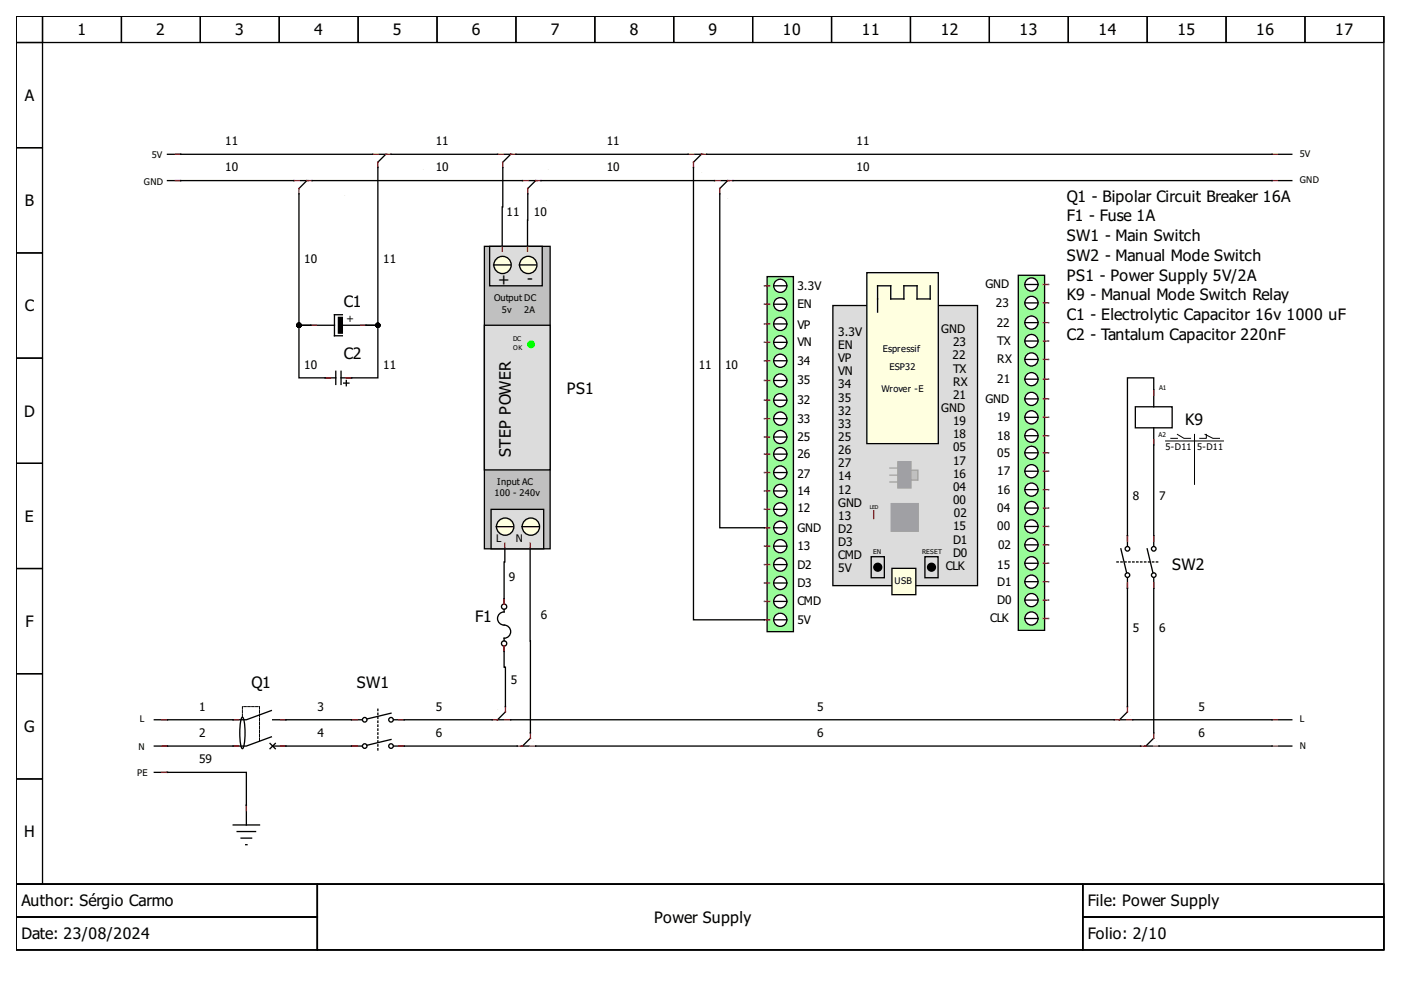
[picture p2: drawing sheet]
<svg xmlns="http://www.w3.org/2000/svg" width="297mm" height="210mm" viewBox="0 0 297 210" stroke-linecap="round" stroke-linejoin="round" font-family="sans-serif">
<g fill="none" stroke="#000" stroke-width=".28">
<path d="M3.4 3.4h290v184.1h-290zM3.4 3.4h5.6v5.6h-5.6zM3.4 9h5.6v22.3h-5.6zM9 3.4h16.7v5.6h-16.7zM25.7 3.4h16.8v5.6h-16.8zM42.5 3.4h16.7v5.6h-16.7zM59.2 3.4h16.7v5.6h-16.7zM75.9 3.4h16.8v5.6h-16.8zM92.7 3.4h16.7v5.6h-16.7zM109.4 3.4h16.7v5.6h-16.7zM126.1 3.4h16.7v5.6h-16.7zM142.8 3.4h16.8v5.6h-16.8z"/>
<path d="M159.6 3.4h16.7v5.6h-16.7zM176.3 3.4h16.7v5.6h-16.7zM193 3.4h16.8v5.6h-16.8zM209.8 3.4h16.7v5.6h-16.7zM226.5 3.4h16.7v5.6h-16.7zM243.2 3.4h16.8v5.6h-16.8zM260 3.4h16.7v5.6h-16.7zM276.7 3.4h16.7v5.6h-16.7zM3.4 31.3h5.6v22.3h-5.6zM80.4 32.7h1.7M81.8 32.7l-1.7 1.7M106.9 32.7h1.7"/>
<path d="M108.3 32.7l-1.7 1.7M147.3 32.7h1.7M148.7 32.7l-1.7 1.7M271.1 32.7h2.8M271.1 38.3h2.8M3.4 53.6h5.6v22.3h-5.6zM3.4 75.9h5.6v22.3h-5.6zM3.4 98.2h5.6v22.3h-5.6zM3.4 120.5h5.6v22.3h-5.6zM3.4 142.8h5.6v22.4h-5.6zM32.7 158.2h2.8M3.4 165.2h5.6v22.3h-5.6z"/>
<path d="M3.4 187.5h290v13.9h-290zM3.4 187.5h63.9v6.9h-63.9zM3.4 194.4h63.9v7h-63.9zM67.3 187.5h162.3v13.9h-162.3zM229.6 187.5h63.8v6.9h-63.8zM229.6 194.4h63.8v7h-63.8z"/>
</g>
<path d="M79 32.7h1.1M80.1 34.4v1.1M81.8 32.7h1.1M105.5 32.7h1.1M106.6 34.4v1.1M108.3 32.7h1.1M145.9 32.7h1.1M147 34.4v1.1M148.7 32.7h1.1M269.7 32.7h1.1M269.7 38.3h1.1M34.4 158.2h1.1" fill="none" stroke="#f00" stroke-width=".28"/>
<path d="M79 32.7h.1M80.1 35.5h.1M82.9 32.7h.1M105.5 32.7h.1M106.6 35.5h.1M109.4 32.7h.1M145.9 32.7h.1M147 35.5h.1M149.8 32.7h.1M269.7 32.7h.1M269.7 38.3h.1M35.5 158.2h.1" fill="none" stroke="#00f" stroke-width=".28"/>
<path d="M102.7 52.2h13.9v64.2h-13.9z" fill-rule="evenodd" fill="#c0c0c0" stroke="#000" stroke-width=".28"/>
<g fill="#dcdcdc" stroke="#000" stroke-width=".28">
<path d="M102.7 69h13.9v30.6h-13.9z" fill-rule="evenodd"/>
<path d="M104.1 108h11.2v8.4h-11.2z" fill-rule="evenodd"/>
<path d="M103.8 52.2h11.2v8.4h-11.2z" fill-rule="evenodd"/>
</g>
<g fill="#fffacd" stroke="#000" stroke-width=".28">
<circle cx="107.1" cy="111.7" r="1.84"/>
<circle cx="106.6" cy="56.2" r="1.84"/>
<circle cx="112" cy="56.2" r="1.84"/>
</g>
<path d="M110.1 56.2h3.6" fill="none" stroke="#000" stroke-width=".28"/>
<circle cx="112.6" cy="111.7" r="1.84" fill="#fffacd" stroke="#000" stroke-width=".28"/>
<g fill="none" stroke="#000" stroke-width=".28">
<path d="M35.5 38.3h2.8M112.2 38.3h1.7M113.6 38.3l-1.7 1.7M104.6 56.2h3.6M105.2 111.7h3.6M110.7 111.7h3.5M237.6 116.4l1.3 5.1M239 113.6v2.2M243.2 116.4l1.2 5.1M244.6 113.6v2.2M239 122.5v2.2M244.6 122.5v2.2"/>
<path d="M32.7 152.6h2.8M51.2 152.2l.2-.2a5.5 5.5 0 0 1 .6 3.4l-.1 1.7a2.29 2.29 0 0 1-.5 1.6 5.5 5.5 0 0 1-.6-3.3l.1-1.7zM57.3 157.6l1.1 1.1M57.5 156.2l-5.3 2h-2.8M57.5 150.7l-5.3 1.9h-2.8M57.8 152.6h2.8M57.8 158.2h2.8M58.4 157.6l-1.1 1.1M105.2 152.6h1.7M107.2 150.9l-1.7 1.7M242.7 158.2h1.6M244.6 156.5l-1.7 1.7"/>
<path d="M271.1 158.2h2.8M32.7 163.8h2.8"/>
<circle cx="239" cy="116.4" r=".49"/>
<circle cx="244.6" cy="116.4" r=".49"/>
<circle cx="239" cy="121.9" r=".49"/>
<circle cx="244.6" cy="121.9" r=".49"/>
</g>
<circle cx="112.6" cy="73" r=".7" fill="#0f0" stroke="#0f0" stroke-width=".28"/>
<g fill="none" stroke="#f00" stroke-width=".28">
<path d="M37.2 38.3h1.1M110.8 38.3h1.1M111.9 40v1.1M113.6 38.3h1.1M106.5 52.2v1.1M111.8 52.1v1.2M107 115.2v1.1M112.4 115.2v1.1M239 113.6v1.1M244.6 113.6v1.1M239 123.6v1.1M244.6 123.6v1.1"/>
<path d="M34.4 152.6h1.1M49.4 152.6h1.2M49.4 158.2h1.2M59.5 152.6h1.1M59.5 158.2h1.1M104.4 152.6h1.1M107.2 152.6h1.1M107.2 149.8v1.1M241.8 158.2h1.1M244.6 158.2h1.1M244.6 155.4v1.1M269.7 158.2h1.1"/>
<path d="M34.4 163.8h1.1"/>
</g>
<g fill="none" stroke="#00f" stroke-width=".28">
<path d="M38.3 38.3h.1M110.8 38.3h.1M114.7 38.3h.1M106.5 52.2h.1M111.8 52.1h.1M111.9 41.1h.1M107 116.3h.1M112.4 116.3h.1M239 113.6h.1M244.6 113.6h.1M239 124.7h.1M244.6 124.7h.1"/>
<path d="M35.5 152.6h.1M49.4 152.6h.1M49.4 158.2h.1M60.6 152.6h.1M60.6 158.2h.1M104.4 152.6h.1M107.2 149.8h.1M108.3 152.6h.1M241.8 158.2h.1M244.6 155.4h.1M245.7 158.2h.1M269.7 158.2h.1"/>
<path d="M35.5 163.8h.1"/>
</g>
<path d="M55 157.1v-7.3h-3.6v2.2" fill="none" stroke="#000" stroke-width=".21" stroke-dasharray=".6 .3"/>
<path d="M236.8 119.1h8.7" fill="none" stroke="#000" stroke-width=".28" stroke-dasharray=".3 .6"/>
<g fill="#98fb98" stroke="#000" stroke-width=".28">
<path d="M215.9 58.4h5.6v75.2h-5.6z" fill-rule="evenodd"/>
<path d="M162.6 58.6h5.6v75.3h-5.6z" fill-rule="evenodd"/>
</g>
<path d="M176.6 64.8h30.7v59.4h-30.7z" fill-rule="evenodd" fill="#dcdcdc" stroke="#000" stroke-width=".28"/>
<path d="M183.8 57.8h15.1v36.3h-15.1z" fill-rule="evenodd" fill="#ffffe0" stroke="#000" stroke-width=".28"/>
<circle cx="218.7" cy="119.4" r="1.39" fill="#fff" stroke="#000" stroke-width=".28"/>
<circle cx="197.5" cy="120.3" r=".84" fill="#000" stroke="#000" stroke-width=".28"/>
<path d="M190.4 97.9h2.7v5.6h-2.7z" fill-rule="evenodd" fill="#a0a0a4" stroke="#a0a0a4" stroke-width=".28"/>
<circle cx="165.4" cy="119.7" r="1.39" fill="#fff" stroke="#000" stroke-width=".28"/>
<path d="M189 106.8h5.7v5.8h-5.7z" fill-rule="evenodd" fill="#a0a0a4" stroke="#a0a0a4" stroke-width=".28"/>
<path d="M189.1 120.5h5.1v5.6h-5.1z" fill-rule="evenodd" fill="#ffffe0" stroke="#000" stroke-width=".28"/>
<circle cx="186.1" cy="120.3" r=".84" fill="#000" stroke="#000" stroke-width=".28"/>
<g fill="#fff" stroke="#000" stroke-width=".28">
<circle cx="218.7" cy="111.6" r="1.39"/>
<circle cx="165.4" cy="111.9" r="1.39"/>
<circle cx="218.7" cy="68.4" r="1.39"/>
</g>
<path d="M184.7 118h2.8v4.5h-2.8zM196.1 118h2.8v4.5h-2.8z" fill="none" stroke="#000" stroke-width=".28"/>
<g fill="#fff" stroke="#000" stroke-width=".28">
<circle cx="165.4" cy="68.7" r="1.39"/>
<circle cx="165.4" cy="92.7" r="1.39"/>
<circle cx="218.7" cy="92.4" r="1.39"/>
<circle cx="218.7" cy="96" r="1.39"/>
<circle cx="165.4" cy="96.3" r="1.39"/>
<circle cx="218.7" cy="88.5" r="1.39"/>
<circle cx="165.4" cy="88.8" r="1.39"/>
<circle cx="165.4" cy="100.2" r="1.39"/>
<circle cx="218.7" cy="99.9" r="1.39"/>
<circle cx="165.4" cy="104.1" r="1.39"/>
<circle cx="218.7" cy="103.8" r="1.39"/>
<circle cx="218.7" cy="127.2" r="1.39"/>
<circle cx="165.4" cy="127.5" r="1.39"/>
<circle cx="165.4" cy="108" r="1.39"/>
<circle cx="218.7" cy="107.7" r="1.39"/>
<circle cx="218.7" cy="80.4" r="1.39"/>
<circle cx="165.4" cy="80.7" r="1.39"/>
<circle cx="165.4" cy="64.5" r="1.39"/>
<circle cx="218.7" cy="64.2" r="1.39"/>
<circle cx="218.7" cy="123.3" r="1.39"/>
<circle cx="165.4" cy="123.6" r="1.39"/>
<circle cx="165.4" cy="131.4" r="1.39"/>
<circle cx="218.7" cy="131.1" r="1.39"/>
<circle cx="218.7" cy="84.6" r="1.39"/>
<circle cx="165.4" cy="84.9" r="1.39"/>
<circle cx="218.7" cy="72.3" r="1.39"/>
<circle cx="165.4" cy="72.6" r="1.39"/>
<circle cx="165.4" cy="115.8" r="1.39"/>
<circle cx="218.7" cy="115.5" r="1.39"/>
<circle cx="218.7" cy="76.2" r="1.39"/>
<circle cx="165.4" cy="76.5" r="1.39"/>
</g>
<g fill="none" stroke="#000" stroke-width=".28">
<path d="M164 76.5h2.8M164 68.7h2.8M164 72.6h2.8M164 64.5h2.8M217.3 76.2h2.8M217.3 68.4h2.8M217.3 72.3h2.8M217.3 64.2h2.8M164 84.9h2.8M164 92.7h2.8M164 88.8h2.8M164 80.7h2.8"/>
<path d="M164 96.3h2.8M217.3 84.6h2.8M217.3 92.4h2.8M217.3 88.5h2.8M217.3 80.4h2.8M217.3 96h2.8M217.3 99.9h2.8M164 119.7h2.8M164 115.8h2.8M164 104.1h2.8M164 108h2.8M164 100.2h2.8"/>
<path d="M164 111.9h2.8M217.3 119.4h2.8M217.3 115.5h2.8M217.3 103.8h2.8M217.3 107.7h2.8M217.3 111.6h2.8M164 123.6h2.8M164 131.4h2.8M164 127.5h2.8M217.3 123.3h2.8M217.3 131.1h2.8M217.3 127.2h2.8"/>
</g>
<g fill="#fff" stroke="#000" stroke-width=".28">
<circle cx="165.4" cy="60.6" r="1.39"/>
<circle cx="218.7" cy="60.3" r="1.39"/>
</g>
<path d="M164 60.6h2.8M197.2 60.6v2.8h-2.8v-2.8h-2.8v2.8h-2.7v-2.8h-2.8v5.6M217.3 60.3h2.8" fill="none" stroke="#000" stroke-width=".28"/>
<path d="M193.1 99.7h1.5v2.1h-1.5z" fill-rule="evenodd" fill="#c0c0c0" stroke="#a0a0a4" stroke-width=".28"/>
<path d="M188.7 99.2h1.5M188.7 100.7h1.5M188.7 102.2h1.5" fill="none" stroke="#a0a0a4" stroke-width=".28"/>
<g fill="none" stroke="#f00" stroke-width=".28">
<path d="M37.2 32.7h1.1M62.3 38.3h1.1M63.4 40v1.1M65.1 38.3h1.1M151.5 38.3h1.1M152.6 40v1.1M154.3 38.3h1.1M65.9 69h1.1M76.5 69h1.1M162.1 60.6h1.1M162.1 76.5h1.1M162.1 68.7h1.1"/>
<path d="M162.1 72.6h1.1M162.1 64.5h1.1M221.2 68.4h1.1M221.2 60.3h1.1M221.2 64.2h1.1M221.2 72.3h1.1M221.2 76.2h1.1M69 80.1h1.1M73.4 80.1h1.1M162.1 96.3h1.1M162.1 88.8h1.1M162.1 92.7h1.1"/>
<path d="M162.1 84.9h1.1M162.1 80.7h1.1M221.2 80.4h1.1M221.2 99.9h1.1M221.2 92.4h1.1M221.2 96h1.1M221.2 88.5h1.1M221.2 84.6h1.1M244.6 82.6v1.1M244.6 93.2v1.1M162.1 108h1.1M162.1 104.1h1.1"/>
<path d="M162.1 115.8h1.1M162.1 119.7h1.1M162.1 111.9h1.1M162.1 100.2h1.1M185.2 108.3v1.6M221.2 103.8h1.1M221.2 111.6h1.1M221.2 119.4h1.1M221.2 115.5h1.1M221.2 107.7h1.1M106.9 127v1.1M106.9 137v1.1"/>
<path d="M162.1 127.5h1.1M162.1 123.6h1.1M162.1 131.4h1.1M221.2 131.1h1.1M221.2 123.3h1.1M221.2 127.2h1.1M74.5 152.6h1.2M74.5 158.2h1.2M84.6 152.6h1.1M84.6 158.2h1.1M109.7 158.2h1.1M112.5 158.2h1.1"/>
<path d="M112.5 155.4v1.1M236.3 152.6h1.1M239 152.6h1.2M239 149.8v1.1M269.7 152.6h1.1M52.2 170.7v1.1"/>
</g>
<g fill="none" stroke="#00f" stroke-width=".28">
<path d="M38.3 32.7h.1M62.3 38.3h.1M66.2 38.3h.1M151.5 38.3h.1M155.4 38.3h.1M63.4 41.1h.1M152.6 41.1h.1M65.9 69h.1M77.6 69h.1M162.1 60.6h.1M162.1 64.5h.1M162.1 68.7h.1"/>
<path d="M162.1 72.6h.1M162.1 76.5h.1M222.3 60.3h.1M222.3 64.2h.1M222.3 68.4h.1M222.3 72.3h.1M222.3 76.2h.1M69 80.1h.1M74.5 80.1h.1M162.1 80.7h.1M162.1 84.9h.1M162.1 88.8h.1"/>
<path d="M162.1 92.7h.1M162.1 96.3h.1M222.3 80.4h.1M222.3 84.6h.1M222.3 88.5h.1M222.3 92.4h.1M222.3 96h.1M222.3 99.9h.1M244.6 82.6h.1M244.6 94.3h.1M162.1 100.2h.1M162.1 104.1h.1"/>
<path d="M162.1 108h.1M162.1 111.9h.1M162.1 115.8h.1M162.1 119.7h.1M222.3 103.8h.1M222.3 107.7h.1M222.3 111.6h.1M222.3 115.5h.1M222.3 119.4h.1M106.9 138.1h.1M106.9 127h.1M162.1 123.6h.1"/>
<path d="M162.1 127.5h.1M162.1 131.4h.1M222.3 123.3h.1M222.3 127.2h.1M222.3 131.1h.1M74.5 158.2h.1M74.5 152.6h.1M85.7 158.2h.1M85.7 152.6h.1M109.7 158.2h.1M112.5 155.4h.1M113.6 158.2h.1"/>
<path d="M236.3 152.6h.1M239 149.8h.1M240.2 152.6h.1M269.7 152.6h.1M52.2 170.7h.1"/>
</g>
<g fill="none" stroke="#000" stroke-width=".28">
<path d="M38.3 38.3h24M63.7 38.3h1.6M65.1 38.3l-1.7 1.7M66.2 38.3h44.6M79 32.7h-43.5M80.1 35.5v33.5h-2.5h2.5v11.1h-7.8M82.9 32.7h22.6M106.6 35.5l-.1 16.7M109.4 32.7h36.5M114.7 38.3h36.8M147 35.5v95.9h15.1M149.8 32.7h119.9"/>
<path d="M152.9 38.3h1.7M154.3 38.3l-1.7 1.7M155.4 38.3h114.3M63.4 41.1v27.9h2.5h-2.5v11.1h7.8M111.9 41.1l-.1 11M152.6 41.1v70.8h9.5M66.2 69h4.7M71.2 78.7v2.8M72.3 78.7v2.8M72.6 66.7h-1.7v4.5h1.7M72.6 69h4.7M72.9 81.2h1.1"/>
<path d="M73.4 80.7v1.1M240.7 86.2h7.8v4.5h-7.8zM244.6 94.3v19.3M244.6 82.6v-2.5h-5.6v33.5M244.6 82.9v3.3M244.6 90.7v3.4M107 116.3v2.8h-.1v9M112.4 116.3l.1 39.1M106.9 129.2v.5a1.39 1.39 0 0 0-1.4 1.4 1.39 1.39 0 0 0 1.4 1.4 1.39 1.39 0 0 1 1.4 1.4 1.39 1.39 0 0 1-1.4 1.4v.6M106.9 137v4.5h.3v8.3M239 124.7v25.1M244.6 124.7v30.7"/>
<path d="M35.5 158.2h13.9M35.5 152.6h13.9M60.6 152.6h16.2M60.6 158.2h16.2M82.9 151.2l-5.1 1.2M82.9 156.8l-5.1 1.2M104.4 152.6h-20.9M108.3 152.6h128M109.7 158.2h-26.2M110.5 158.2h1.7M112.5 156.5l-1.7 1.7M113.6 158.2h128.2"/>
<path d="M237.1 152.6h1.7M239 150.9l-1.6 1.7M240.2 152.6h29.5M245.7 158.2h24M271.1 152.6h2.8M35.5 163.8h16.7v11.1M49.4 174.9h5.6M50.3 176.3h3.9M51.1 177.7h2.2M52.1 179.1h.3"/>
<circle cx="106.9" cy="136.4" r=".56"/>
<circle cx="106.9" cy="128.6" r=".56"/>
<circle cx="77.3" cy="158.2" r=".49"/>
<circle cx="77.3" cy="152.6" r=".49"/>
<circle cx="82.9" cy="158.2" r=".49"/>
<circle cx="82.9" cy="152.6" r=".49"/>
</g>
<g fill="#000" stroke="#000" stroke-width=".28">
<path d="M71.7 67.3h.9v3.3h-.9z" fill-rule="evenodd"/>
<circle cx="63.4" cy="69" r=".42"/>
<circle cx="80.1" cy="69" r=".42"/>
</g>
<path d="M247.1 93.5h12.3M248.2 92.9h1.4M249.6 92.1l1.4 .8h1.4M253.3 92.1v10.6M255.5 92.1l1.7 .8h1.4M255.8 92.1v.8h-1.4" fill="none" stroke="#000" stroke-width=".21"/>
<path d="M80.1 150.4v8.6" fill="none" stroke="#000" stroke-width=".28" stroke-dasharray=".3 .6"/>
<g font-size="3.3">
<text x="16.4" y="7.5">1</text>
<text x="33.1" y="7.5">2</text>
<text x="49.9" y="7.5">3</text>
<text x="66.6" y="7.5">4</text>
<text x="83.3" y="7.5">5</text>
<text x="100" y="7.5">6</text>
<text x="116.8" y="7.5">7</text>
<text x="133.5" y="7.5">8</text>
<text x="150.2" y="7.5">9</text>
<text x="166" y="7.5">10</text>
<text x="182.7" y="7.5">11</text>
<text x="199.4" y="7.5">12</text>
<text x="216.2" y="7.5">13</text>
<text x="232.9" y="7.5">14</text>
<text x="249.6" y="7.5">15</text>
<text x="266.4" y="7.5">16</text>
<text x="283.1" y="7.5">17</text>
<text x="5.3" y="21.4">A</text>
<text x="5.3" y="43.7">B</text>
<text x="226.2" y="42.8">Q1 - Bipolar Circuit Breaker 16A</text>
<text x="226.2" y="46.9">F1 - Fuse 1A</text>
<text x="226.2" y="51.1">SW1 - Main Switch</text>
<text x="226.2" y="55.3">SW2 - Manual Mode Switch</text>
<text x="226.2" y="59.5">PS1 - Power Supply 5V/2A</text>
<text x="72.9" y="65.1">C1</text>
<text x="105.6" y="60.4">+</text>
<text x="111.8" y="60.1">-</text>
<text x="226.2" y="63.7">K9 - Manual Mode Switch Relay</text>
<text x="5.3" y="66">C</text>
<text x="226.2" y="67.8">C1 - Electrolytic Capacitor 16v 1000 uF</text>
<text x="72.9" y="76.2">C2</text>
<text x="226.2" y="72">C2 - Tantalum Capacitor 220nF</text>
<text x="120.2" y="83.5">PS1</text>
<text x="5.1" y="88.3">D</text>
<text x="251.3" y="90.2">K9</text>
<text x="108.3" y="96.8" transform="rotate(-90 108.3 96.8)">STEP POWER</text>
<text x="5.3" y="110.6">E</text>
<text x="248.5" y="120.8">SW2</text>
<text x="100.7" y="132">F1</text>
<text x="5.4" y="132.9">F</text>
<text x="53.3" y="145.9">Q1</text>
<text x="75.7" y="145.9">SW1</text>
<text x="5.1" y="155.3">G</text>
<text x="5.1" y="177.6">H</text>
<text x="4.6" y="192.2">Author: Sérgio Carmo</text>
<text x="138.7" y="195.7">Power Supply</text>
<text x="230.7" y="192.2">File: Power Supply</text>
<text x="4.6" y="199.2">Date: 23/08/2024</text>
<text x="230.7" y="199.2">Folio: 2/10</text>
</g>
<g font-size="2.5">
<text x="47.8" y="30.8">11</text>
<text x="92.4" y="30.8">11</text>
<text x="128.6" y="30.8">11</text>
<text x="181.6" y="30.8">11</text>
<text x="47.8" y="36.3">10</text>
<text x="92.4" y="36.3">10</text>
<text x="128.6" y="36.3">10</text>
<text x="181.6" y="36.3">10</text>
<text x="107.4" y="45.8">11</text>
<text x="113.2" y="45.9">10</text>
<text x="64.5" y="55.9">10</text>
<text x="81.2" y="55.9">11</text>
<text x="169.1" y="61.4">3.3V</text>
<text x="169.1" y="65.3">EN</text>
<text x="208.9" y="61.2">GND</text>
<text x="211.2" y="65.1">23</text>
<text x="169.1" y="69.8">VP</text>
<text x="177.7" y="71.2">3.3V</text>
<text x="199.6" y="70.6">GND</text>
<text x="211.3" y="69.2">22</text>
<text x="169.1" y="73.4">VN</text>
<text x="169.1" y="77.3">34</text>
<text x="177.7" y="76.8">VP</text>
<text x="177.7" y="74">EN</text>
<text x="202" y="76.2">22</text>
<text x="202.1" y="73.4">23</text>
<text x="211.4" y="73.1">TX</text>
<text x="211.4" y="77">RX</text>
<text x="64.5" y="78.2">10</text>
<text x="81.2" y="78.2">11</text>
<text x="148.1" y="78.2">11</text>
<text x="153.7" y="78.2">10</text>
<text x="169.1" y="81.5">35</text>
<text x="177.7" y="79.6">VN</text>
<text x="177.7" y="82.3">34</text>
<text x="202.1" y="79">TX</text>
<text x="202.1" y="81.8">RX</text>
<text x="211.4" y="81.2">21</text>
<text x="169.1" y="85.7">32</text>
<text x="169.1" y="89.6">33</text>
<text x="177.7" y="85.1">35</text>
<text x="177.7" y="87.9">32</text>
<text x="199.6" y="87.4">GND</text>
<text x="202.1" y="84.6">21</text>
<text x="208.9" y="85.4">GND</text>
<text x="211.4" y="89.3">19</text>
<text x="169.1" y="93.5">25</text>
<text x="177.7" y="93.5">25</text>
<text x="177.7" y="90.7">33</text>
<text x="202.1" y="95.7">05</text>
<text x="202.1" y="92.9">18</text>
<text x="202.1" y="90.2">19</text>
<text x="211.4" y="93.2">18</text>
<text x="169.1" y="97.1">26</text>
<text x="169.1" y="101.3">27</text>
<text x="177.7" y="99.1">27</text>
<text x="177.7" y="101.9">14</text>
<text x="177.7" y="96.3">26</text>
<text x="202.1" y="101.3">16</text>
<text x="202.1" y="98.5">17</text>
<text x="211.4" y="96.8">05</text>
<text x="211.4" y="100.7">17</text>
<text x="169.1" y="104.9">14</text>
<text x="177.7" y="107.4">GND</text>
<text x="177.7" y="104.6">12</text>
<text x="202.1" y="106.9">00</text>
<text x="202.1" y="104.1">04</text>
<text x="211.4" y="104.6">16</text>
<text x="240.2" y="106">8</text>
<text x="245.7" y="106">7</text>
<text x="169.1" y="112.7">GND</text>
<text x="169.1" y="108.6">12</text>
<text x="177.7" y="113">D2</text>
<text x="177.7" y="110.2">13</text>
<text x="202.1" y="112.5">15</text>
<text x="202.2" y="109.7">02</text>
<text x="211.4" y="112.5">00</text>
<text x="211.4" y="108.6">04</text>
<text x="169.1" y="116.6">13</text>
<text x="177.7" y="118.6">CMD</text>
<text x="177.7" y="115.8">D3</text>
<text x="202.1" y="118">D0</text>
<text x="202.1" y="115.2">D1</text>
<text x="211.6" y="116.4">02</text>
<text x="107.9" y="123.2">9</text>
<text x="169.1" y="120.5">D2</text>
<text x="169.1" y="124.4">D3</text>
<text x="177.7" y="121.4">5V</text>
<text x="200.6" y="120.8">CLK</text>
<text x="211.4" y="120.5">15</text>
<text x="211.4" y="124.2">D1</text>
<text x="114.7" y="131.1">6</text>
<text x="169.1" y="128.3">CMD</text>
<text x="209.9" y="132">CLK</text>
<text x="211.4" y="128.1">D0</text>
<text x="169.1" y="132.3">5V</text>
<text x="240.2" y="133.9">5</text>
<text x="245.7" y="133.9">6</text>
<text x="108.3" y="145">5</text>
<text x="42.2" y="150.7">1</text>
<text x="67.3" y="150.7">3</text>
<text x="92.4" y="150.7">5</text>
<text x="173.2" y="150.7">5</text>
<text x="254.1" y="150.7">5</text>
<text x="42.2" y="156.2">2</text>
<text x="42.2" y="161.8">59</text>
<text x="67.3" y="156.2">4</text>
<text x="92.4" y="156.2">6</text>
<text x="173.2" y="156.2">6</text>
<text x="254.1" y="156.2">6</text>
</g>
<g font-size="2.2">
<text x="73.5" y="66.7" transform="rotate(90 73.5 66.7)">+</text>
<text x="105.2" y="115">L</text>
<text x="109.4" y="115">N</text>
</g>
<g font-size="2">
<text x="32.2" y="33.6">5V</text>
<text x="275.6" y="33.3">5V</text>
<text x="30.5" y="39.1">GND</text>
<text x="275.6" y="38.8">GND</text>
<text x="104.7" y="63.8">Output DC</text>
<text x="106.4" y="66.3">5v</text>
<text x="111.2" y="66.3">2A</text>
<text x="187.2" y="74.5">Espressif</text>
<text x="186.9" y="83.2">Wrover -E</text>
<text x="188.6" y="78.4">ESP32</text>
<text x="247.1" y="95.4">5-D11</text>
<text x="253.8" y="95.4">5-D11</text>
<text x="104.9" y="105.2">100 - 240v</text>
<text x="105.4" y="102.7">Input AC</text>
<text x="189.7" y="123.9">USB</text>
<text x="29.6" y="153.2">L</text>
<text x="275.6" y="153.2">L</text>
<text x="29.4" y="159">N</text>
<text x="275.6" y="158.7">N</text>
<text x="29.1" y="164.6">PE</text>
</g>
<g font-size="1.4">
<text x="108.8" y="72.3">DC</text>
<text x="108.8" y="74.3">OK</text>
<text x="245.7" y="82.6">A1</text>
<text x="245.6" y="92.7">A2</text>
<text x="185.1" y="117.5">EN</text>
<text x="195.5" y="117.5">RESET</text>
</g>
<text font-size="1.1" x="184.4" y="108">LED</text>
</svg>
